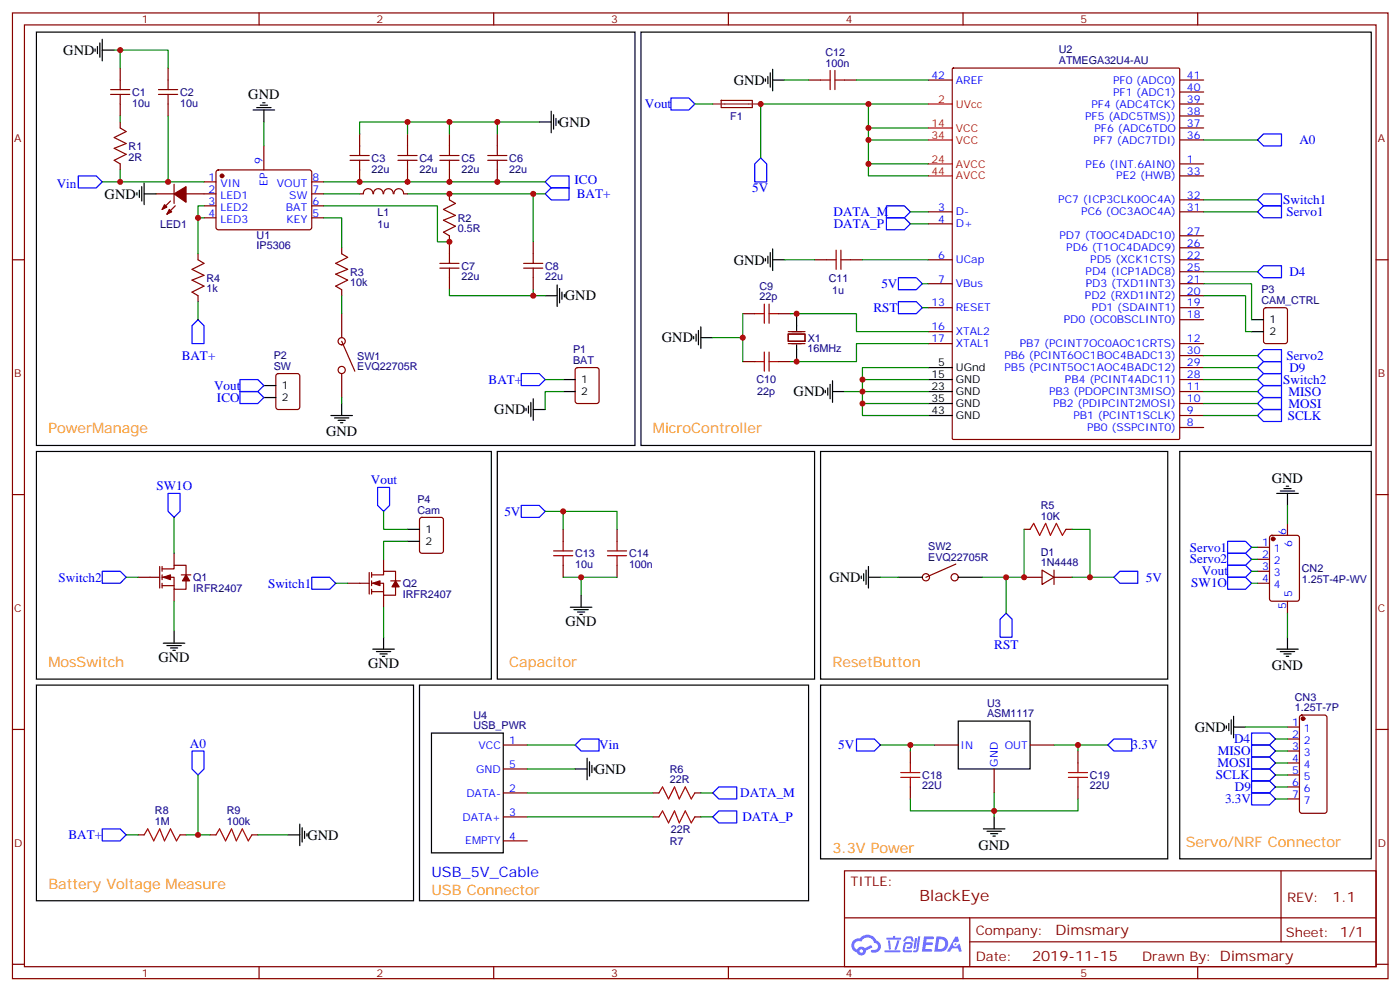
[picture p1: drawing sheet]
<svg xmlns="http://www.w3.org/2000/svg" width="413mm" height="292mm" viewBox="0 0 413 292" stroke-linecap="round" stroke-linejoin="round" font-family="sans-serif">
<path d="M10.7 9.5h176.4v121.7h-176.4zM188.9 9.5h215.2v121.7h-215.2zM10.7 132.9h134.1v67.1h-134.1zM146.5 132.9h93.5v67.1h-93.5zM241.8 132.9h102.3v67.1h-102.3zM347.6 132.9h56.5v120h-56.5zM10.7 201.7h111.1v63.5h-111.1zM123.6 201.7h114.7v63.5h-114.7zM241.8 201.7h102.3v51.2h-102.3z" fill="none" stroke="#000" stroke-width=".35"/>
<g fill="none" stroke="#870000" stroke-width=".35">
<path d="M3.7 3.8h405.3v284.3h-405.3zM7.2 7.3h398.3v277.3h-398.3zM76.3 3.8v3.5M145.5 3.8v3.5M214.6 3.8v3.5M283.8 3.8v3.5M352.9 3.8v3.5M3.7 76.5h3.5M405.5 76.5h3.5M3.7 145.6h3.5M405.5 145.6h3.5M3.7 214.8h3.5"/>
<path d="M405.5 214.8h3.5M248.8 256.4h156.7v28.2h-156.7zM377.5 256.4v20.9M248.9 270.2h156.5M285.8 277.3h119.6M285.8 270.2v14.2M3.7 283.9h3.5M76.3 284.6v3.5M145.5 284.6v3.5M214.6 284.6v3.5M283.8 284.6v3.5M352.9 284.6v3.5"/>
<path d="M405.5 283.9h3.5"/>
</g>
<g fill="#5487ff">
<path d="M272.3 275.7h2.5l.4 .2-.2 .6h-1.9l-.2 1h1.7l.3 .4-.4 .4h-1.7l-.2 1.1 1.9 .1 .2 .3-.2 .4h-2.9z"/>
<path d="M281.5 275.8h.7l.4 1.3-.6 .3a.74 .74 0 0 0-1.1 .3 .74 .74 0 0 0 .4 1.1 .74 .74 0 0 0 1-.7l.5-.3 .6 2.4h-.8l-.3-1h-1.8l-.5 1h-1z"/>
<path d="M269.6 276.2h.7l-.5 2.9a.31 .31 0 0 1-.3 .3 .31 .31 0 0 1-.3-.3z"/>
<path d="M270.5 275.7h.7l-.6 4a.89 .89 0 0 1-.6 .7 .89 .89 0 0 1-.9-.3l.9-.5z"/>
<path d="M266.9 275.9l.6-.2 1.2 .1 .5 1.3-.6 .1-.3-.9-1.1 .1a.95 .95 0 0 1-.9 .8l-.2-.2z"/>
<path d="M266.6 277.6l1.8-.2a1.04 1.04 0 0 1 .6 1.1 1.04 1.04 0 0 1-.9 .9h-.7a.29 .29 0 0 1-.2-.4 .29 .29 0 0 1 .3-.2h.6l.2-.8h-1.4l-.3 1.8h1.9a.29 .29 0 0 1 .3 .3 .29 .29 0 0 1-.4 .3h-1.9l-.4-.3 .2-2.1z"/>
<path d="M260.7 279.8h4.4a.3 .3 0 0 1 .3 .3 .3 .3 0 0 1-.4 .3h-4.2z"/>
<path d="M264.4 276.9h.7l-.5 1.6a1.02 1.02 0 0 1-.7 1.2l-.3-.3z"/>
<path d="M261.6 276.9h.7l.2 2.4-.2 .3-.4-.2z"/>
<path d="M261.2 276.1h1.9l.2-.5h.5l-.1 .5h1.6a.29 .29 0 0 1 .3 .3 .29 .29 0 0 1-.4 .3h-3.9z"/>
<path d="M276 275.7l-.7 4.5h1.5a2.27 2.27 0 0 0 2.6-2.3 2.27 2.27 0 0 0-2.7-2.2zM276.7 276.5a1.5 1.5 0 0 1 1.8 1.6 1.5 1.5 0 0 1-1.9 1.3h-.3z"/>
<path d="M251.5 276.9a2.09 2.09 0 0 0 1 3.5 1.37 1.37 0 0 0 1.6 .9 1.37 1.37 0 0 0 1.1-1.4l1.9-1-.4-.7-1.9 1a1.4 1.4 0 0 0-2.3 .4 1.32 1.32 0 0 1-.6-1.9 1.32 1.32 0 0 1 1.9-.4 2.02 2.02 0 0 1 2.1-1.3 2.02 2.02 0 0 1 1.8 1.6 1.09 1.09 0 0 1 1 1.4 1.09 1.09 0 0 1-1.6 .7 .41 .41 0 0 0-.5 .3 .41 .41 0 0 0 .4 .5 1.89 1.89 0 0 0 2.4-1.2 1.89 1.89 0 0 0-1.2-2.4 2.98 2.98 0 0 0-5-.6l-1 .1zM253.3 280a.52 .52 0 0 1 1 0 .52 .52 0 0 1-1 0z"/>
<circle cx="281.6" cy="278" r=".28"/>
</g>
<g fill="none" stroke="#870000" stroke-width=".35">
<path d="M32.6 27.8h5.6M32.6 26.4h5.6M35.4 35.9v1.8l1.8 1-3.5 1.8 3.5 1.8-3.5 1.4 3.5 1.7-3.5 1.8 1.7 1.1v1.7M35.4 20v6.4M35.4 27.8v6.3M46.7 27.8h5.7M46.7 26.4h5.7M49.5 20v6.4M49.5 27.8v6.3M106 39.4v6.4M120.1 39.4v6.4M132.4 39.4v6.4"/>
<path d="M146.5 39.4v6.4M212.5 29.6h9.2v2l-9.2 .1zM238.3 23.6h3.5M248.8 23.6h3.6M273.5 23.6h7.1M280.7 20.2l.3-.2h66.3l.3 .2v108.8l-.2 .4h-66.4l-.4-.2zM347.6 23.6h7.1M347.6 37.7h7.1M347.6 34.1h7.1M347.6 30.6h7.1M347.6 27.1h7.1M46 57.1h5.3"/>
<path d="M50.2 59.2l-2.4 2.5M51.3 54.3v5.6M54.8 57.1h8.8M60.1 53.6h3.5M63.9 50.2l.4-.2 27.1 .1 .5 .6-.1 16.5-.6 .5-27.1-.1-.5-.6v-16.3zM77.8 43v7M91.9 53.6h3.5M91.9 57.1h3.5M103.2 47.2h5.6M103.2 45.8h5.6M106 57.1h1M106 47.2v6.4"/>
<path d="M107.1 57.1a1.41 1.41 0 0 1 1.4-1.5 1.41 1.41 0 0 1 1.4 1.5M110.1 57.1a1.41 1.41 0 0 1 1.4-1.6 1.41 1.41 0 0 1 1.4 1.6M113.1 57.1a1.41 1.41 0 0 1 1.4-1.6 1.41 1.41 0 0 1 1.4 1.6M116.1 57.1a1.41 1.41 0 0 1 1.4-1.5 1.41 1.41 0 0 1 1.4 1.5M117.3 47.2h5.6M117.3 45.8h5.6M119 57.1h1.1M120.1 47.2v6.4M129.6 47.2h5.7M129.6 45.8h5.7M132.4 47.2v6.4M132.4 57.1v1.7l1.8 1.1-3.5 1.8 3.5 1.7-3.5 1.4 3.5 1.8-3.5 1.8 1.7 1v8.1"/>
<path d="M143.7 47.2h5.7M143.7 45.8h5.7M146.5 47.2v6.4M347.6 41.2h7.1M347.6 48.3h7.1M347.6 58.8h7.1M347.6 51.8h7.1M51.6 60.6l-2.4 2.5M58.3 74.7v1.8l1.8 1-3.5 1.8 3.5 1.8-3.5 1.4 3.5 1.7-3.5 1.8 1.7 1.1v1.7M60.1 60.6h3.5M60.1 64.1h3.5M91.9 60.6h3.5"/>
<path d="M91.9 64.1h3.5M100.7 73v1.7l1.7 1.1-3.5 1.7 3.5 1.8-3.5 1.4 3.5 1.8-3.5 1.7 1.8 1.1v1.8M129.6 79h5.7M129.6 77.5h5.7M132.4 79v6.3M154.3 79h5.6M154.3 77.5h5.6M157.1 71.2v6.3M157.1 79v6.3M240 76.5h3.6M250.6 76.5h3.5M273.5 65.9h7.1"/>
<path d="M273.5 62.4h7.1M273.5 76.5h7.1M347.6 62.4h7.1M347.6 76.5h7.1M347.6 69.4h7.1M347.6 73h7.1M100.7 92.4v7M218.9 92.4h3.5M229.4 92.4h3.6M232.3 98.4h4.9v2.1h-4.9zM232.3 97.6h4.9M273.5 97.6h7.1"/>
<path d="M273.5 83.5h7.1M273.5 90.6h7.1M347.6 83.5h7.1M347.6 90.6h7.1M347.6 80h7.1M347.6 87.1h7.1M347.6 94.1h7.1M372.6 90.8l.4-.2h5.7l.6 .4 .1 9.5-.5 .6-5.9 .1-.6-.5-.1-9.4zM81.5 110.2l.5-.2h5.6l.7 .4v9.5l-.4 .6-5.9 .1-.7-.5v-9.4zM100.7 100.5l3.9 8.8M100.7 110v7.1M169.7 108.4l.5-.2h5.6l.7 .5v9.4l-.4 .7h-5.9l-.7-.4v-9.5z"/>
<path d="M218.9 106.5h3.5M229.4 106.5h3.6M232.3 101.2h4.9M273.5 101.2h7.1M347.6 101.2h7.1M347.6 104.7h7.1M347.6 108.2h7.1M347.6 111.8h7.1M347.6 115.3h7.1M347.6 118.8h7.1M347.6 122.3h7.1M347.6 125.9h7.1"/>
<path d="M123.8 152.5l.5-.2h5.7l.6 .5 .1 9.4-.5 .7h-5.9l-.6-.4-.1-9.5zM165.9 155.9v3.5M181.8 155.9v3.5M301.8 155.9h1.7M314.1 155.9h1.8M374.3 157.8l.5-.2h7.4l.6 .5 .1 18.2-.5 .7h-7.6l-.7-.4v-18.3zM379.4 154.1v3.5M40.7 170h6.4M47.1 166.8v6.3M47.8 167.5h3.5v-1.1h3.5v2.9M47.8 170h3.5v3.5h3.5v-2.5M47.8 172.4h3.5"/>
<path d="M47.8 166.8v1.4M47.8 169.3v1.4M47.8 171.7v1.4M51.3 162.9v3.5M51.3 173.5v3.5M53.4 169.3h2.8M102.4 171.7h6.4M108.8 168.6v6.3M109.5 169.3h3.5v-1.1h3.6v2.8M109.5 171.7h3.5v3.6h3.6v-2.5M109.5 174.2h3.5M109.5 168.6v1.4"/>
<path d="M109.5 171v1.4M109.5 173.5v1.4M113 164.7v3.5M113 175.3v3.5M115.1 171h2.9M165.9 166.4v3.6M181.8 166.4v3.6M281.7 166.1l-8.9 3.9M301.8 170h5.3M307.1 167.9l3.5 2.1-3.5 2.1zM310.6 167.9v4.2M310.6 170h5.3"/>
<path d="M370.6 171.7h3.5M370.6 161.1h3.5M370.6 164.7h3.5M370.6 168.2h3.5M379.4 177v3.6M148.3 219.4h7.1M275.3 219.4h7.1M303.5 219.4h7.1M379.4 214.1h3.5M379.4 217.6h3.5M383.1 210.7l.5-.2h6.7l.7 .5v27.8l-.4 .6-7 .1-.6-.5-.1-27.8zM148.3 226.4h7.1"/>
<path d="M148.3 233.5h7.1M192.4 233.5h1.8M204.8 233.5h1.7M268.3 221.1v3.5M268.3 231.7v3.5M292.9 226.4v7.1M317.6 221.1v3.5M317.6 231.7v3.5M379.4 221.1h3.5M379.4 224.6h3.5M379.4 228.2h3.5M379.4 231.7h3.5"/>
<path d="M379.4 235.2h3.5M40.7 245.8h1.8M53.1 245.8h1.7M61.9 245.8h1.7M74.2 245.8h1.8M148.3 240.5h7.1M148.3 247.6h7.1M192.4 240.5h1.8M204.8 240.5h1.7"/>
<circle cx="100.7" cy="100.5" r="1.06"/>
<circle cx="100.7" cy="108.9" r="1.06"/>
<circle cx="272.8" cy="170" r="1.06"/>
<circle cx="281.3" cy="170" r="1.06"/>
</g>
<g fill="#870000" stroke="#870000" stroke-width=".35">
<path d="M48.5 60.3l.7 .7-1.4 .7z"/>
<path d="M49.9 61.7l.7 .7-1.4 .7z"/>
<path d="M51.3 57.1l3.5-2.1v4.5z"/>
<path d="M109.9 171.7l2.1-.7v1.4z"/>
<path d="M116.6 171l1 1.8h-2.1z"/>
<path d="M48.1 170l2.1-.7v1.4z"/>
<path d="M54.8 169.3l1.1 1.7h-2.1z"/>
<circle cx="65.4" cy="51.8" r=".53"/>
<circle cx="384" cy="211.6" r=".53"/>
<circle cx="375.1" cy="158.7" r=".53"/>
</g>
<path d="M273.5 37.7h7.1M273.5 30.6h7.1M273.5 51.8h7.1M273.5 48.3h7.1M273.5 41.2h7.1" fill="none" stroke="#f00" stroke-width=".35"/>
<g fill="none" stroke="#000" stroke-width=".35">
<path d="M28 14.4v.7M28.7 13.7v2.1M29.4 12.6v4.3M30.1 14.7h3.6M30.1 11.6v6.3M74.6 32.4h6.3M75.6 31.7h4.3M76.7 31h2.1M77.4 30.3h.7M77.8 32.4v3.5M158.9 35.9h3.5M162.4 32.7v6.4"/>
<path d="M163.1 33.8v4.2M163.8 34.9v2.1M164.5 35.6v.7M225.6 23.2v.7M226.3 22.5v2.1M227 21.4v4.3M227.7 23.6h3.5M227.7 20.4v6.3M40.4 56.7v.7M41.1 56v2.1M41.8 55v4.2M42.5 57.1h3.5"/>
<path d="M42.5 53.9v6.4M225.6 76.1v.7M226.3 75.4v2.1M227 74.4v4.2M227.7 73.3v6.4M227.7 76.5h3.5M160.7 87.1h3.5M164.2 83.9v6.3M164.9 84.9v4.3M165.6 86v2.1M166.3 86.7v.7M204.4 99.1v.7"/>
<path d="M205.1 98.4v2.1M205.8 97.3v4.2M206.5 99.4h3.5M206.5 96.2v6.4M234.7 92.4v4.9M368.8 94.1h3.5M368.8 97.6h3.5M77.8 113.5h3.5M77.8 117.1h3.5M100.7 118.8v3.5M155.7 119.5v2.1M156.4 118.5v4.2"/>
<path d="M157.1 117.4v6.4M165.9 111.8h3.6M165.9 115.3h3.6M234.7 101.5v5M243.2 114.9v.7M243.9 114.2v2.1M244.6 113.2v4.2M245.3 115.3h3.5M245.3 112.1v6.4M273.5 108.2h7.1M273.5 118.8h7.1M273.5 111.8h7.1"/>
<path d="M273.5 115.3h7.1M97.5 122.3h6.4M98.6 123h4.2M99.6 123.8h2.1M100.3 124.5h.7M155 120.2v.7M157.1 120.6h3.6M273.5 122.3h7.1M120.1 155.9h3.5M120.1 159.4h3.5M376.2 145.3h6.4M377.3 144.6h4.2"/>
<path d="M378.3 143.9h2.1M379 143.2h.7M379.4 145.3v3.5M168.1 178.8h6.3M169.1 179.5h4.3M171.2 175.3v3.5M253.8 169.6v.7M254.5 168.9v2.1M255.2 167.9v4.2M255.9 170h3.5M255.9 166.8v6.3M264.7 170h7.1"/>
<path d="M282.4 170h7M48.1 189.4h6.4M49.2 190.1h4.2M50.2 190.8h2.2M50.9 191.5h.7M51.3 185.8v3.6M109.9 191.1h6.3M110.9 191.8h4.2M112 192.5h2.1M112.7 193.3h.7M113 187.6v3.5M170.2 180.2h2.1"/>
<path d="M170.9 180.9h.7M376.2 191.1h6.4M377.3 191.8h4.2M378.3 192.5h2.1M379 193.3h.7M379.4 187.6v3.5M127.1 215.8h21.2v35.3h-21.2zM282.4 212.3h21.1v14.1h-21.1zM361.4 213.7v.7M362.1 213v2.1M362.8 211.9v4.3M363.5 214.1h3.5"/>
<path d="M363.5 210.9v6.3M169.5 226.4h3.5M173 223.2v6.4M173.7 224.3v4.2M174.4 225.4v2.1M175.1 226.1v.7M84.8 245.8h3.5M88.3 242.6v6.4M89 243.7v4.2M89.7 244.8v2.1M90.5 245.5v.7M289.8 244.1h6.3"/>
<path d="M290.8 244.8h4.3M291.9 245.5h2.1M292.6 246.2h.7M292.9 240.5v3.6"/>
</g>
<g fill="none" stroke="#a10000" stroke-width=".35">
<path d="M241.8 23.6h2.8M244.6 20.7v5.7M246 20.7v5.7M246 23.6h2.8M243.6 76.5h2.8M246.4 73.7v5.6M247.8 73.7v5.6M247.8 76.5h2.8M222.4 92.4h2.8M225.2 89.5v5.7M226.6 92.4h2.8M226.6 89.5v5.7"/>
<path d="M222.4 106.5h2.8M225.2 103.6v5.7M226.6 103.6v5.7M226.6 106.5h2.8M165.9 159.4v2.8M181.8 159.4v2.8M303.5 155.9l1.1-1.8 1.8 3.5 1.7-3.5 1.4 3.5 1.8-3.5 1.8 3.5 1-1.7M163.1 163.6h5.7M163.1 162.2h5.7M165.9 163.6v2.8M179 163.6h5.6M179 162.2h5.6"/>
<path d="M181.8 163.6v2.8M194.2 233.5l1-1.8 1.8 3.5 1.8-3.5 1.4 3.5 1.7-3.5 1.8 3.5 1.1-1.7M265.4 228.9h5.7M265.4 227.5h5.7M268.3 224.6v2.9M268.3 228.9v2.8M314.8 228.9h5.7M314.8 227.5h5.7M317.6 224.6v2.9M317.6 228.9v2.8M42.5 245.8l1-1.7 1.8 3.5 1.8-3.5 1.4 3.5 1.7-3.5 1.8 3.5 1.1-1.8M63.6 245.8l1.1-1.7 1.8 3.5 1.7-3.5 1.4 3.5 1.8-3.5 1.8 3.5 1-1.8"/>
<path d="M194.2 240.5l1-1.7 1.8 3.5 1.8-3.5 1.4 3.5 1.7-3.5 1.8 3.5 1.1-1.8"/>
</g>
<path d="M210 30.6h14.2" fill="none" stroke="#8c2424" stroke-width=".35"/>
<g fill="none" stroke="#00f" stroke-width=".35">
<path d="M197.7 28.9h5.3l1.8 1.7-1.8 1.8h-5.3zM372.3 39.4h5.3v3.6h-5.3l-1.7-1.8zM23.1 51.8h5.3l1.7 1.8-1.7 1.7h-5.3zM160.7 57.1l1.7-1.8h5.3v3.5h-5.3zM160.7 53.6l1.7-1.8h5.3v3.5h-5.3zM224.2 46.5l1.7 1.8v5.3h-3.5v-5.3zM372.3 57.1h5.3v3.5h-5.3l-1.7-1.8zM261.2 60.6h5.3l1.8 1.8-1.8 1.7h-5.3zM261.2 64.1h5.3l1.8 1.8-1.8 1.8h-5.3zM370.6 62.4l1.7-1.8h5.3v3.5h-5.3zM58.3 94.1l1.8 1.8v5.3h-3.5v-5.3zM264.7 81.8h5.3l1.8 1.7-1.8 1.8h-5.3z"/>
<path d="M264.7 88.8h5.3l1.8 1.8-1.8 1.8h-5.3zM370.6 80l1.7-1.8h5.3v3.6h-5.3zM70.7 111.8h5.3l1.8 1.7-1.8 1.8h-5.3zM70.7 115.3h5.3l1.8 1.8-1.8 1.7h-5.3zM153.6 110h5.3l1.8 1.8-1.8 1.7h-5.3zM370.6 111.8l1.7-1.8h5.3v3.5h-5.3zM370.6 118.8l1.7-1.7h5.3v3.5h-5.3zM370.6 108.2l1.7-1.7h5.3v3.5h-5.3zM372.3 102.9h5.3v3.6h-5.3l-1.7-1.8zM372.3 113.5h5.3v3.6h-5.3l-1.7-1.8zM372.3 120.6h5.3v3.5h-5.3l-1.7-1.8zM49.5 145.3h3.6v5.3l-1.8 1.7-1.8-1.7z"/>
<path d="M111.3 143.5h3.5v5.3l-1.8 1.8-1.7-1.8zM153.6 148.8h5.3l1.8 1.8-1.8 1.7h-5.3zM361.7 159.4h5.3l1.8 1.7-1.8 1.8h-5.3zM30.1 168.2h5.3l1.8 1.8-1.8 1.7h-5.3zM91.9 170h5.3l1.7 1.7-1.7 1.8h-5.3zM328.2 170l1.8-1.8h5.3v3.5h-5.3zM361.7 162.9h5.3l1.8 1.8-1.8 1.7h-5.3zM361.7 166.4h5.3l1.8 1.8-1.8 1.8h-5.3zM361.7 170h5.3l1.8 1.7-1.8 1.8h-5.3zM294.7 182.3l1.8-1.7 1.7 1.7v5.3h-3.5zM169.5 219.4l1.7-1.8h5.3v3.5h-5.3zM252.4 217.6h5.3l1.7 1.8-1.7 1.7h-5.3z"/>
<path d="M326.5 219.4l1.7-1.8h5.3v3.5h-5.3zM368.8 215.8h5.3l1.7 1.8-1.7 1.8h-5.3zM368.8 219.4h5.3l1.7 1.7-1.7 1.8h-5.3zM56.6 221.1h3.5v5.3l-1.8 1.8-1.7-1.8zM210 233.5l1.8-1.8h5.3v3.5h-5.3zM368.8 226.4h5.3l1.7 1.8-1.7 1.7h-5.3zM368.8 222.9h5.3l1.7 1.7-1.7 1.8h-5.3zM368.8 229.9h5.3l1.7 1.8-1.7 1.8h-5.3zM368.8 233.5h5.3l1.7 1.7-1.7 1.8h-5.3zM30.1 244.1h5.3l1.8 1.7-1.8 1.8h-5.3zM210 240.5l1.8-1.7h5.3v3.5h-5.3z"/>
</g>
<g fill="none" stroke="#008700" stroke-width=".35">
<path d="M33.7 14.7h15.8v5.3M35.4 14.7v5.3M35.4 34.1v1.8M49.5 34.1v19.5M77.8 35.9v7.1M120.1 35.9v3.5M132.4 35.9v3.5M146.5 35.9v3.5M158.9 35.9h-52.9v3.5M204.8 30.6h5.2M231.2 23.6h7.1M252.4 23.6h21.1"/>
<path d="M255.9 30.6v7.1h17.6M255.9 37.7v3.5h17.6M273.5 30.6h-49.3v15.9M30.1 53.6h30M35.4 50v3.6M95.4 53.6h65.3M95.4 57.1h10.6M120.1 57.1h40.6M157.1 57.1v14.1M255.9 41.2v7.1h17.6M255.9 48.3v3.5h17.6M354.7 41.2h15.9"/>
<path d="M354.7 58.8h15.9M58.3 64.1v10.6M60.1 60.6h-1.8v3.5h1.8M95.4 60.6h33.5v10.6h3.5M95.4 64.1h5.3v8.9M231.2 76.5h8.8M254.1 76.5h19.4M268.3 62.4h5.2M268.3 65.9h5.2M354.7 62.4h15.9M58.3 88.8v5.3M100.7 87.1v5.3"/>
<path d="M132.4 85.3v1.8h28.3M157.1 85.3v1.8M210 99.4h8.9M218.9 92.4v14.1M233 92.4h19.4v5.2h21.1M271.8 83.5h1.7M271.8 90.6h1.7M354.7 83.5h14.1v10.6M354.7 87.1h12.3v10.5h1.8M354.7 80h15.9M100.7 117.1v1.7M160.7 111.8h5.2"/>
<path d="M165.9 115.3h-5.2v5.3M254.1 111.8h19.4M254.1 118.8h19.4M273.5 108.2h-19.4v7.1h-5.3M273.5 115.3h-19.4v7h19.4M273.5 101.2h-21.1v5.3h-19.4M354.7 111.8h15.9M354.7 118.8h15.9M354.7 115.3h15.9M354.7 104.7h15.9M354.7 108.2h15.9M354.7 122.3h15.9"/>
<path d="M51.3 152.3v10.6M113 150.6v5.3h7.1M120.1 159.4h-7.1v5.3M160.7 150.6h21.1v5.3M165.9 150.6v5.3M301.8 155.9v14.1h-12.4M315.9 155.9h5.3v14.1M379.4 148.8v5.3M37.2 170h3.5M51.3 177v8.8M98.9 171.7h3.5M113 178.8v8.8"/>
<path d="M165.9 170h5.3v5.3M171.2 170h10.6M259.4 170h5.3M296.5 170v10.6M315.9 170h12.3M368.8 171.7h1.8M368.8 161.1h1.8M368.8 164.7h1.8M368.8 168.2h1.8M379.4 180.6v7M155.4 219.4h14.1M259.4 219.4h15.9"/>
<path d="M268.3 219.4v1.7M310.6 219.4h15.9M317.6 219.4v1.7M367 214.1h12.4M375.8 217.6h3.6M58.3 228.2v17.6M155.4 226.4h14.1M155.4 233.5h37M206.5 233.5h3.5M268.3 235.2v3.6h49.3v-3.6M292.9 233.5v7M375.8 231.7h3.6"/>
<path d="M375.8 235.2h3.6M375.8 228.2h3.6M375.8 224.6h3.6M375.8 221.1h3.6M37.2 245.8h3.5M54.8 245.8h7.1M76 245.8h8.8M155.4 240.5h37M206.5 240.5h3.5"/>
</g>
<g fill="#c00">
<circle cx="165.9" cy="150.6" r=".88"/>
<circle cx="255.9" cy="41.2" r=".88"/>
<circle cx="255.9" cy="30.6" r=".88"/>
<circle cx="58.3" cy="245.8" r=".88"/>
<circle cx="317.6" cy="219.4" r=".88"/>
<circle cx="292.9" cy="238.8" r=".88"/>
<circle cx="301.8" cy="170" r=".88"/>
<circle cx="321.2" cy="170" r=".88"/>
<circle cx="218.9" cy="99.4" r=".88"/>
<circle cx="254.1" cy="115.3" r=".88"/>
<circle cx="132.4" cy="71.2" r=".88"/>
<circle cx="146.5" cy="53.6" r=".88"/>
<circle cx="120.1" cy="35.9" r=".88"/>
<circle cx="120.1" cy="53.6" r=".88"/>
<circle cx="132.4" cy="53.6" r=".88"/>
<circle cx="106" cy="53.6" r=".88"/>
<circle cx="35.4" cy="14.7" r=".88"/>
<circle cx="35.4" cy="53.6" r=".88"/>
<circle cx="49.5" cy="53.6" r=".88"/>
<circle cx="132.4" cy="35.9" r=".88"/>
<circle cx="146.5" cy="35.9" r=".88"/>
<circle cx="157.1" cy="87.1" r=".88"/>
<circle cx="132.4" cy="57.1" r=".88"/>
<circle cx="157.1" cy="57.1" r=".88"/>
<circle cx="58.3" cy="64.1" r=".88"/>
<circle cx="254.1" cy="111.8" r=".88"/>
<circle cx="254.1" cy="118.8" r=".88"/>
<circle cx="234.7" cy="92.4" r=".88"/>
<circle cx="234.7" cy="106.5" r=".88"/>
<circle cx="224.2" cy="30.6" r=".88"/>
<circle cx="296.5" cy="170" r=".88"/>
<circle cx="268.3" cy="219.4" r=".88"/>
<circle cx="255.9" cy="37.7" r=".88"/>
<circle cx="255.9" cy="48.3" r=".88"/>
<circle cx="171.2" cy="170" r=".88"/>
</g>
<text font-size="4.6" fill="#800" x="270.9" y="265.4">BlackEye</text>
<g font-size="4.2">
<text x="18.7" y="16.2">GND</text>
<text x="73.2" y="29.1">GND</text>
<text x="216.2" y="25">GND</text>
<text x="164.7" y="37.3">GND</text>
<text x="30.8" y="58.5">GND</text>
<text x="216.2" y="77.9">GND</text>
<text x="166.5" y="88.5">GND</text>
<text x="195.1" y="100.8">GND</text>
<text x="233.9" y="116.7">GND</text>
<text x="145.7" y="122">GND</text>
<text x="96.1" y="128.4">GND</text>
<text x="374.8" y="142.1">GND</text>
<text x="244.4" y="171.4">GND</text>
<text x="166.7" y="184.4">GND</text>
<text x="46.7" y="195">GND</text>
<text x="108.4" y="196.8">GND</text>
<text x="374.8" y="197.1">GND</text>
<text x="352" y="215.5">GND</text>
<text x="175.3" y="227.8">GND</text>
<text x="90.6" y="247.2">GND</text>
<text x="288.3" y="250.2">GND</text>
</g>
<g font-size="4.2" fill="#f90">
<text x="14.3" y="127.6">PowerManage</text>
<text x="192.4" y="127.6">MicroController</text>
<text x="14.3" y="196.4">MosSwitch</text>
<text x="150.1" y="196.4">Capacitor</text>
<text x="245.3" y="196.4">ResetButton</text>
<text x="245.3" y="251.1">3.3V Power</text>
<text x="349.4" y="249.3">Servo/NRF Connector</text>
<text x="14.3" y="261.7">Battery Voltage Measure</text>
<text x="127.1" y="263.5">USB Connector</text>
</g>
<text font-size="4.2" fill="#00f" x="127.1" y="258.2">USB_5V_Cable</text>
<g font-size="4.2" fill="#800">
<text x="392.6" y="265.7">1.1</text>
<text x="311" y="275.2">Dimsmary</text>
<text x="304.1" y="283">2019-11-15</text>
</g>
<g font-size="3.9" fill="#00f">
<text x="190" y="31.9">Vout</text>
<text x="382.9" y="42.5">A0</text>
<text x="16.7" y="55.3">Vin</text>
<text x="169.3" y="54.3">ICO</text>
<text x="170" y="58.3">BAT+</text>
<text x="221.7" y="56.6">5V</text>
<text x="245.6" y="63.6">DATA_M</text>
<text x="378.1" y="60.1">Switch1</text>
<text x="379.1" y="63.6">Servo1</text>
<text x="245.7" y="67.1">DATA_P</text>
<text x="380" y="81.3">D4</text>
<text x="259.7" y="84.8">5V</text>
<text x="257.4" y="91.8">RST</text>
<text x="53.5" y="105.9">BAT+</text>
<text x="379.1" y="105.9">Servo2</text>
<text x="144" y="113">BAT+</text>
<text x="378.1" y="113">Switch2</text>
<text x="380" y="109.5">D9</text>
<text x="63.1" y="114.8">Vout</text>
<text x="63.9" y="118.4">ICO</text>
<text x="379.7" y="116.6">MISO</text>
<text x="379.5" y="123.6">SCLK</text>
<text x="379.7" y="120.1">MOSI</text>
<text x="109.3" y="142.6">Vout</text>
<text x="46.1" y="144.2">SW1O</text>
<text x="148.6" y="151.8">5V</text>
<text x="350.6" y="162.4">Servo1</text>
<text x="350.6" y="165.9">Servo2</text>
<text x="17.3" y="171.3">Switch2</text>
<text x="79" y="173">Switch1</text>
<text x="337.6" y="171.3">5V</text>
<text x="351" y="173">SW1O</text>
<text x="354.1" y="169.4">Vout</text>
<text x="293" y="191.1">RST</text>
<text x="56" y="220.2">A0</text>
<text x="176.6" y="220.6">Vin</text>
<text x="247" y="220.6">5V</text>
<text x="333.5" y="220.6">3.3V</text>
<text x="363.6" y="218.8">D4</text>
<text x="358.8" y="225.9">MOSI</text>
<text x="358.8" y="222.4">MISO</text>
<text x="358.3" y="229.4">SCLK</text>
<text x="363.9" y="232.9">D9</text>
<text x="218.1" y="234.7">DATA_M</text>
<text x="361" y="236.5">3.3V</text>
<text x="218.8" y="241.8">DATA_P</text>
<text x="20.2" y="247.1">BAT+</text>
</g>
<g font-size="3.9" fill="#800">
<text x="250.6" y="261">TITLE:</text>
<text x="379.2" y="265.7">REV:</text>
<text x="287.5" y="275.2">Company:</text>
<text x="378.9" y="275.8">Sheet: 1/1</text>
<text x="287.5" y="282.9">Date:</text>
<text x="336.6" y="282.9">Drawn By: Dimsmary</text>
</g>
<g font-size="3.2" fill="#800">
<text x="41.8" y="6.8">1</text>
<text x="110.9" y="6.8">2</text>
<text x="180.1" y="6.8">3</text>
<text x="249.2" y="6.8">4</text>
<text x="318.3" y="6.8">5</text>
<text x="4.2" y="41.9">A</text>
<text x="406" y="41.9">A</text>
<text x="4.2" y="111.1">B</text>
<text x="406" y="111.1">B</text>
<text x="4.2" y="180.2">C</text>
<text x="406" y="180.2">C</text>
<text x="4.2" y="249.3">D</text>
<text x="406" y="249.3">D</text>
<text x="41.8" y="287.6">1</text>
<text x="110.9" y="287.6">2</text>
<text x="180.1" y="287.6">3</text>
<text x="249.2" y="287.6">4</text>
<text x="318.3" y="287.6">5</text>
</g>
<g font-size="3.2" fill="#000080">
<text x="243.2" y="16.5">C12</text>
<text x="312" y="15.6">U2</text>
<text x="243.2" y="19.7">100n</text>
<text x="312" y="18.9">ATMEGA32U4-AU</text>
<text x="38.9" y="28.2">C1</text>
<text x="53.1" y="28.2">C2</text>
<text x="38.9" y="31.4">10u</text>
<text x="53.1" y="31.4">10u</text>
<text x="215.2" y="35.3">F1</text>
<text x="37.9" y="47.3">2R</text>
<text x="37.9" y="44.1">R1</text>
<text x="109.5" y="47.6">C3</text>
<text x="123.6" y="47.6">C4</text>
<text x="136" y="47.6">C5</text>
<text x="150.1" y="47.6">C6</text>
<text x="109.5" y="50.8">22u</text>
<text x="123.6" y="50.8">22u</text>
<text x="136" y="50.8">22u</text>
<text x="150.1" y="50.8">22u</text>
<text x="111.2" y="63.5">L1</text>
<text x="134.9" y="65.3">R2</text>
<text x="47.2" y="67">LED1</text>
<text x="75.6" y="70.5">U1</text>
<text x="111.2" y="67.1">1u</text>
<text x="134.9" y="68.4">0.5R</text>
<text x="75.6" y="73.4">IP5306</text>
<text x="60.8" y="82.9">R4</text>
<text x="103.2" y="81.2">R3</text>
<text x="136" y="82.5">22u</text>
<text x="136" y="79.4">C7</text>
<text x="160.7" y="82.5">22u</text>
<text x="160.7" y="79.4">C8</text>
<text x="244.2" y="82.9">C11</text>
<text x="60.8" y="86.1">1k</text>
<text x="103.2" y="84.3">10k</text>
<text x="223.8" y="88.5">22p</text>
<text x="223.8" y="85.2">C9</text>
<text x="245.3" y="86.4">1u</text>
<text x="371.7" y="89.5">CAM_CTRL</text>
<text x="371.7" y="86.3">P3</text>
<text x="238" y="100.6">X1</text>
<text x="80.7" y="105.7">P2</text>
<text x="105.3" y="105.9">SW1</text>
<text x="168.8" y="107.2">BAT</text>
<text x="168.8" y="103.9">P1</text>
<text x="237.9" y="103.8">16MHz</text>
<text x="80.7" y="108.9">SW</text>
<text x="105.3" y="109">EVQ22705R</text>
<text x="222.9" y="112.9">C10</text>
<text x="223.1" y="116.4">22p</text>
<text x="123" y="148">P4</text>
<text x="306.7" y="149.9">R5</text>
<text x="123" y="151.3">Cam</text>
<text x="306.7" y="153">10K</text>
<text x="273.5" y="162">SW2</text>
<text x="169.5" y="167.2">10u</text>
<text x="169.5" y="164.1">C13</text>
<text x="185.3" y="167.2">100n</text>
<text x="185.3" y="164.1">C14</text>
<text x="273.5" y="165">EVQ22705R</text>
<text x="306.7" y="166.8">1N4448</text>
<text x="306.7" y="163.6">D1</text>
<text x="56.9" y="171">Q1</text>
<text x="118.7" y="172.8">Q2</text>
<text x="383.6" y="171.6">1.25T-4P-WV</text>
<text x="383.6" y="168.5">CN2</text>
<text x="56.9" y="174.2">IRFR2407</text>
<text x="118.7" y="176">IRFR2407</text>
<text x="290.8" y="208.1">U3</text>
<text x="381.6" y="209.5">1.25T-7P</text>
<text x="381.6" y="206.3">CN3</text>
<text x="139.5" y="214.8">USB_PWR</text>
<text x="139.5" y="211.6">U4</text>
<text x="290.8" y="211.2">ASM1117</text>
<text x="197.4" y="227.5">R6</text>
<text x="197.4" y="230.6">22R</text>
<text x="271.8" y="232.4">22U</text>
<text x="271.8" y="229.2">C18</text>
<text x="321.2" y="232.4">22U</text>
<text x="321.2" y="229.2">C19</text>
<text x="45.7" y="239.8">R8</text>
<text x="66.8" y="239.8">R9</text>
<text x="45.7" y="243">1M</text>
<text x="66.8" y="243">100k</text>
<text x="197.7" y="245.2">22R</text>
<text x="197.4" y="248.8">R7</text>
</g>
<g font-size="3.2" fill="#00f">
<text x="274.5" y="23.2">42</text>
<text x="349.7" y="23.2">41</text>
<text x="281.7" y="24.6">AREF</text>
<text x="328" y="28.2">PF1 (ADC1)</text>
<text x="328" y="24.6">PF0 (ADC0)</text>
<text x="349.7" y="26.7">40</text>
<text x="319.7" y="35.2">PF5 (ADC5TMS))</text>
<text x="321.6" y="31.7">PF4 (ADC4TCK)</text>
<text x="349.7" y="33.8">38</text>
<text x="349.7" y="30.3">39</text>
<text x="322.5" y="38.7">PF6 (ADC6TDO</text>
<text x="349.7" y="40.9">36</text>
<text x="349.7" y="37.3">37</text>
<text x="322.2" y="42.3">PF7 (ADC7TDI)</text>
<text x="349.7" y="47.9">1</text>
<text x="61.5" y="53.2">1</text>
<text x="77.4" y="48.3" transform="rotate(-90 77.4 48.3)">9</text>
<text x="92" y="53.2">8</text>
<text x="319.9" y="49.3">PE6 (INT.6AIN0)</text>
<text x="328.9" y="52.8">PE2 (HWB)</text>
<text x="349.7" y="51.4">33</text>
<text x="61.5" y="56.7">2</text>
<text x="64.9" y="55">VIN</text>
<text x="64.9" y="58.5">LED1</text>
<text x="78.8" y="54.6" transform="rotate(-90 78.8 54.6)">EP</text>
<text x="81.6" y="55">VOUT</text>
<text x="85.3" y="58.5">SW</text>
<text x="92" y="56.7">7</text>
<text x="311.9" y="59.9">PC7 (ICP3CLK0OC4A)</text>
<text x="349.7" y="58.5">32</text>
<text x="61.5" y="60.3">3</text>
<text x="61.5" y="63.8">4</text>
<text x="64.9" y="62">LED2</text>
<text x="64.9" y="65.5">LED3</text>
<text x="84.3" y="62">BAT</text>
<text x="84.4" y="65.5">KEY</text>
<text x="92" y="63.8">5</text>
<text x="92" y="60.3">6</text>
<text x="276.5" y="65.5">4</text>
<text x="276.5" y="62">3</text>
<text x="281.7" y="63.4">D-</text>
<text x="318.6" y="63.4">PC6 (OC3AOC4A)</text>
<text x="349.7" y="62">31</text>
<text x="281.7" y="67">D+</text>
<text x="312.2" y="70.5">PD7 (T0OC4DADC10)</text>
<text x="349.7" y="69.1">27</text>
<text x="276.5" y="76.1">6</text>
<text x="281.7" y="77.5">UCap</text>
<text x="314.2" y="74">PD6 (T1OC4DADC9)</text>
<text x="321.3" y="77.5">PD5 (XCK1CTS)</text>
<text x="349.7" y="72.6">26</text>
<text x="349.7" y="76.1">22</text>
<text x="276.5" y="83.2">7</text>
<text x="319.9" y="81.1">PD4 (ICP1ADC8)</text>
<text x="349.7" y="79.7">25</text>
<text x="349.7" y="83.2">21</text>
<text x="281.7" y="84.6">VBus</text>
<text x="319.7" y="88.1">PD2 (RXD1INT2)</text>
<text x="319.9" y="84.6">PD3 (TXD1INT3)</text>
<text x="349.7" y="86.7">20</text>
<text x="274.5" y="90.2">13</text>
<text x="281.7" y="91.7">RESET</text>
<text x="313.5" y="95.2">PD0 (OC0BSCLINT0)</text>
<text x="321.7" y="91.7">PD1 (SDAINT1)</text>
<text x="349.7" y="90.2">19</text>
<text x="349.7" y="93.8">18</text>
<text x="274.5" y="97.3">16</text>
<text x="274.5" y="100.8">17</text>
<text x="281.7" y="98.7">XTAL2</text>
<text x="349.7" y="100.8">12</text>
<text x="281.7" y="102.2">XTAL1</text>
<text x="296" y="105.8">PB6 (PCINT6OC1BOC4BADC13)</text>
<text x="300.5" y="102.2">PB7 (PCINT7OC0AOC1CRTS)</text>
<text x="349.7" y="104.4">30</text>
<text x="349.7" y="107.9">29</text>
<text x="296" y="109.3">PB5 (PCINT5OC1AOC4BADC12)</text>
<text x="313.8" y="112.8">PB4 (PCINT4ADC11)</text>
<text x="349.7" y="111.4">28</text>
<text x="309.1" y="116.3">PB3 (PDOPCINT3MISO)</text>
<text x="310.3" y="119.9">PB2 (PDIPCINT2MOSI)</text>
<text x="349.7" y="114.9">11</text>
<text x="349.7" y="118.5">10</text>
<text x="316.3" y="123.4">PB1 (PCINT1SCLK)</text>
<text x="349.7" y="122">9</text>
<text x="349.7" y="125.5">8</text>
<text x="320.3" y="126.9">PB0 (SSPCINT0)</text>
<text x="371.9" y="160.8">1</text>
<text x="379" y="157.4" transform="rotate(-90 379 157.4)">6</text>
<text x="380.8" y="160.9" transform="rotate(-90 380.8 160.9)">6</text>
<text x="371.9" y="164.3">2</text>
<text x="371.9" y="167.9">3</text>
<text x="375.4" y="162.6">1</text>
<text x="375.4" y="166.1">2</text>
<text x="371.9" y="171.4">4</text>
<text x="375.4" y="169.6">3</text>
<text x="375.4" y="173.1">4</text>
<text x="379" y="179.2" transform="rotate(-90 379 179.2)">5</text>
<text x="380.8" y="175.7" transform="rotate(-90 380.8 175.7)">5</text>
<text x="380.7" y="213.7">1</text>
<text x="384.2" y="215.5">1</text>
<text x="141" y="220.4">VCC</text>
<text x="150.1" y="219">1</text>
<text x="283.1" y="220.4">IN</text>
<text x="296" y="220.4">OUT</text>
<text x="380.7" y="217.2">2</text>
<text x="380.7" y="220.8">3</text>
<text x="384.2" y="219">2</text>
<text x="140.3" y="227.5">GND</text>
<text x="150.1" y="226.1">5</text>
<text x="294" y="225.7" transform="rotate(-90 294 225.7)">GND</text>
<text x="380.7" y="224.3">4</text>
<text x="380.7" y="227.8">5</text>
<text x="384.2" y="222.5">3</text>
<text x="384.2" y="226.1">4</text>
<text x="150.1" y="233.1">2</text>
<text x="380.7" y="231.4">6</text>
<text x="384.2" y="229.6">5</text>
<text x="384.2" y="233.1">6</text>
<text x="137.4" y="234.5">DATA-</text>
<text x="380.7" y="234.9">7</text>
<text x="384.2" y="236.6">7</text>
<text x="136.3" y="241.6">DATA+</text>
<text x="150.1" y="240.2">3</text>
<text x="137.1" y="248.6">EMPTY</text>
<text x="150.1" y="247.2">4</text>
</g>
<g font-size="3.2" fill="#f00">
<text x="276.5" y="30.3">2</text>
<text x="281.7" y="31.7">UVcc</text>
<text x="274.5" y="40.9">34</text>
<text x="274.5" y="37.3">14</text>
<text x="281.7" y="38.7">VCC</text>
<text x="274.5" y="47.9">24</text>
<text x="281.7" y="42.3">VCC</text>
<text x="274.5" y="51.4">44</text>
<text x="281.7" y="52.8">AVCC</text>
<text x="281.7" y="49.3">AVCC</text>
</g>
<g font-size="3.2">
<text x="374.1" y="95.2">1</text>
<text x="374.1" y="98.7">2</text>
<text x="276.5" y="107.9">5</text>
<text x="171.2" y="112.8">1</text>
<text x="274.5" y="111.4">15</text>
<text x="281.7" y="109.3">UGnd</text>
<text x="281.7" y="112.8">GND</text>
<text x="83" y="114.6">1</text>
<text x="83" y="118.1">2</text>
<text x="171.2" y="116.3">2</text>
<text x="274.5" y="118.5">35</text>
<text x="274.5" y="114.9">23</text>
<text x="281.7" y="119.9">GND</text>
<text x="281.7" y="116.3">GND</text>
<text x="274.5" y="122">43</text>
<text x="281.7" y="123.4">GND</text>
<text x="125.4" y="156.9">1</text>
<text x="125.4" y="160.4">2</text>
</g>
</svg>
